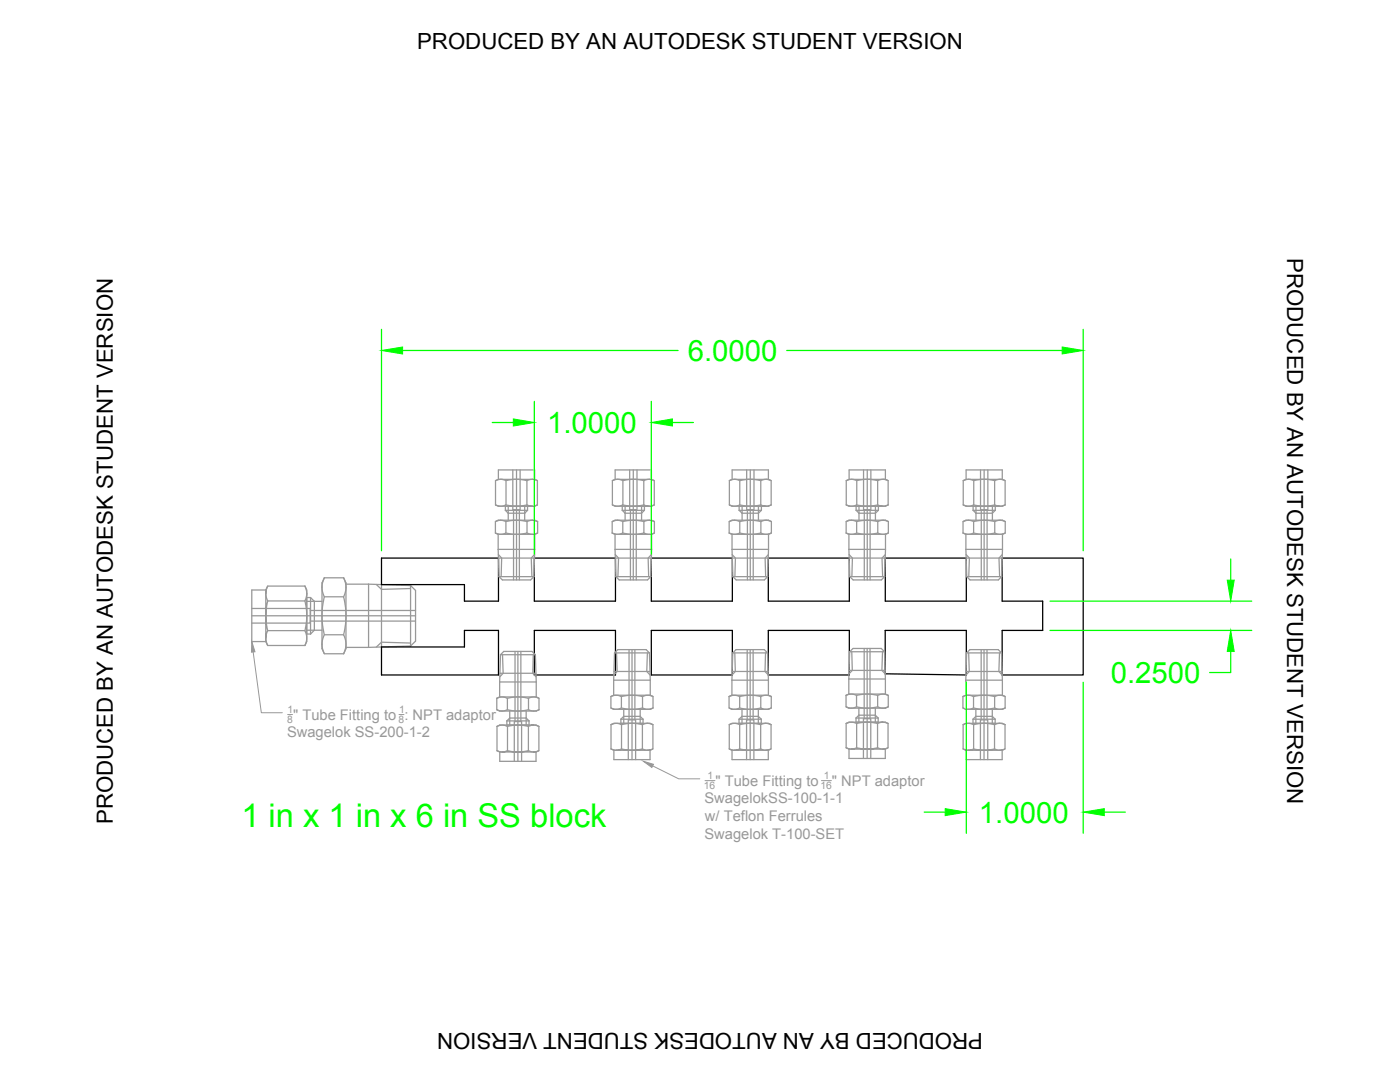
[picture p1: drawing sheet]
<svg xmlns="http://www.w3.org/2000/svg" width="279mm" height="216mm" viewBox="0 0 279 216" stroke-linecap="round" stroke-linejoin="round" font-family="sans-serif">
<!-- layer: 0 -->
<path d="M76.1 111.4h23.4v8.6h-6.8v-3.4h-16.6zM106.6 111.4h16.2v8.6h-16.2zM130 111.4h16.2v8.6h-16.2zM153.3 111.4h16.2v8.6h-16.2zM176.7 111.4h16.1v8.6h-16.1zM200 111.4h16.2v23.3h-16.2v-8.9h8.1v-5.8h-8.1zM76.1 129.1h16.6v-3.3h6.8v8.9h-23.4zM106.6 125.8h16.2v8.9h-16.2zM130 125.8h16.2v8.9h-16.2zM153.3 125.8h16.2v8.9h-16.2zM176.7 125.8h16.1v8.9l-16.1-.2z" fill="none" stroke="#000" stroke-width=".25"/>
<!-- layer: TRMODEL1 -->
<g fill="none" stroke="#989898" stroke-width=".25">
<path d="M98.9 95.9v4.9M99.5 95.7h.4l-1 .2M99.5 95.7v-1.9h7.2v1.9M99.5 95.7l-.6 .2M99.9 95.7h3.2l-2.1 .2zM101 95.9v4.9l-.8 .2-1.3-.2M103.1 95.7h3.1l-1 .2zM105.2 95.9v4.9M106.7 95.7h-.5l1.1 .2v4.9M106.7 95.7l.6 .2M122.2 95.9v4.9M122.8 95.7h.5l-1.1 .2"/>
<path d="M122.8 95.7v-1.9h7.2v1.9M122.8 95.7l-.6 .2M123.3 95.7h3.1l-2.1 .2zM124.3 95.9v4.9l-.8 .2-1.3-.2M126.4 95.7h3.1l-1 .2zM128.5 95.9v4.9M130 95.7h-.5l1.1 .2v4.9M130 95.7l.6 .2M145.6 95.9v4.9M146.1 95.7h.5l-1 .2M146.1 95.7v-1.9h7.3v1.9M146.1 95.7l-.5 .2"/>
<path d="M146.6 95.7h3.1l-2.1 .2zM147.6 95.9v4.9l-.8 .2-1.2-.2M149.7 95.7h3.2l-1.1 .2zM151.8 95.9v4.9M153.4 95.7h-.5l1 .2v4.9M153.4 95.7l.5 .2M168.9 95.9v4.9M169.5 95.7h.4l-1 .2M169.5 95.7v-1.9h7.2v1.9M169.5 95.7l-.6 .2M169.9 95.7h3.2l-2.1 .2zM171 95.9v4.9l-.8 .2-1.3-.2"/>
<path d="M173.1 95.7h3.1l-1 .2zM175.2 95.9v4.9M176.7 95.7h-.5l1 .2v4.9M176.7 95.7l.5 .2M192.2 95.9v4.9M192.8 95.7h.5l-1.1 .2M192.8 95.7v-1.9h7.2v1.9M192.8 95.7l-.6 .2M193.3 95.7h3.1l-2.1 .2zM194.3 95.9v4.9l-.8 .2-1.3-.2M196.4 95.7h3.1l-1 .2zM198.5 95.9v4.9"/>
<path d="M200 95.7h-.5l1.1 .2v4.9M200 95.7l.6 .2M53 118.4l.3 1.1a2.18 2.18 0 0 1-.1 1.7l-.2 1.7zM53 117.7h-2.8v10.3h2.8M53.4 119.9h7.5M53.4 116.9l-.4 .8M60.9 116.9h-7.5l-.4 1.5v-.7M60.9 116.9l.3 .8v.7zM60.9 119.9l.3 2.4v5.7l-.3 .8M60.9 119.9l.3-1.5v5l-.3 2.4M62 119.2h-.8v7.3h.8M62 119.2v7.3"/>
<path d="M62 119.2l.7 .8M62.7 120v5.8M62.7 120h1.6M64.7 115.3l-.4 1v6.6M64.7 115.3l-.4 1.6 .1 1.2 .3 1M64.7 119.1l-.3 1.9-.1 1.9M64.7 119.1h3.9l.4 3.2v2.2l-.4 2.2M64.7 115.3h3.9M68.6 115.3l.4 1.6v1.1l-.4 1.1M68.6 115.3l.4 1v13.1l-.4 1.1M69 116.6h4.6M73.6 116.6v12.6"/>
<path d="M73.6 116.6l8.3 .2M76.1 116.6v12.5M81.9 116.8v12.1M81.9 116.8l1 1v10.1l-1 1M98.9 106.4l.5 .2M98.9 100.8l.6 .2h4l1.7-.2M99.4 106.6h7.3M99.4 109.6h7.3M99.4 106.6v3M99.4 109.6l.2 5.5M99.5 111.4h7.2M99.6 115.1h7"/>
<path d="M99.6 115.1l.7 .6h5.6l.7-.6M100.9 101.8v-.8h4.4v.8M100.9 101.8h4.4M100.9 101.8l.5 .6M101 104.1v2.3l-.9 .2-1.2-.2M101 100.8l1.6 .2h3.6l-1-.2M101.4 102.4h3.3M101.4 102.4v1.4M103.1 103.8h-3.7l-.5 .3M103.1 103.8h3.6l.6 .3M103.1 103.8l2.1 .3M103.1 103.8l-2.1 .3-1.1-.3-1 .3v2.3"/>
<path d="M104.7 102.4v1.4M105.2 104.1l1-.3 1.1 .3M105.2 104.1v2.3l-1.7 .2-2.5-.2M105.3 101.8l-.6 .6M106.2 101l1.1-.2-.6 .2zM106.7 106.6v3M106.7 109.6l-.1 5.5M107.3 104.1v2.3l-.8 .2-1.3-.2M107.3 106.4l-.6 .2M122.2 106.4l.5 .2M122.2 100.8l.6 .2h4.1l1.6-.2M122.7 106.6h7.3"/>
<path d="M122.7 109.6h7.3M122.7 106.6v3M122.7 109.6l.2 5.5M122.8 111.4h7.2M122.9 115.1h7M122.9 115.1l.7 .6h5.6l.7-.6M124.2 101.8v-.8h4.4v.8M124.2 101.8h4.4M124.2 101.8l.6 .6M124.3 104.1v2.3l-.8 .2-1.3-.2M124.3 100.8l1.6 .2h3.6l-1-.2M124.8 102.4h3.2"/>
<path d="M124.8 102.4v1.4M126.4 103.8h-3.7l-.5 .3M126.4 103.8h3.6l.6 .3M126.4 103.8l2.1 .3M126.4 103.8l-2.1 .3-1.1-.3-1 .3v2.3M128 102.4v1.4M128.5 104.1l1-.3 1.1 .3M128.5 104.1v2.3l-1.6 .2-2.6-.2M128.6 101.8l-.6 .6M129.5 101l1.1-.2-.6 .2zM130 106.6v3M130 109.6l-.1 5.5"/>
<path d="M130.6 104.1v2.3l-.8 .2-1.3-.2M130.6 106.4l-.6 .2M145.5 106.4l.6 .2M145.6 100.8l.5 .2h4.1l1.6-.2M146.1 106.6h7.3M146.1 109.6h7.3M146.1 106.6v3M146.1 109.6l.2 5.5M146.1 111.4h7.2M146.3 115.1h6.9M146.3 115.1l.6 .6h5.6l.7-.6M147.5 101.8v-.8h4.5v.8"/>
<path d="M147.5 101.8h4.5M147.5 101.8l.6 .6M147.6 104.1v2.3l-.8 .2-1.3-.2M147.6 100.8l1.7 .2h3.6l-1.1-.2M148.1 102.4h3.3M148.1 102.4v1.4M149.7 103.8h-3.6l-.6 .3M149.7 103.8h3.7l.5 .3M149.7 103.8l2.1 .3M149.7 103.8l-2.1 .3-1.1-.3-.9 .2-.1 2.4M151.4 102.4v1.4M151.8 104.1l1-.3 1.1 .3"/>
<path d="M151.8 104.1v2.3l-1.6 .2-2.6-.2M152 101.8l-.6 .6M152.9 101l1-.2-.5 .2zM153.4 106.6v3M153.4 109.6l-.2 5.5M153.9 104.1v2.3l-.8 .2-1.3-.2M153.9 106.4l-.5 .2M168.9 106.4l.5 .2M168.9 100.8l.6 .2h4l1.7-.2M169.4 106.6h7.3M169.4 109.6h7.3M169.4 106.6v3"/>
<path d="M169.4 109.6l.2 5.5M169.5 111.4h7.2M169.6 115.1h7M169.6 115.1l.7 .6h5.6l.7-.6M170.9 101.8v-.8h4.4v.8M170.9 101.8h4.4M170.9 101.8l.5 .6M171 104.1v2.3l-.9 .2-1.2-.2M171 100.8l1.6 .2h3.6l-1-.2M171.4 102.4h3.3M171.4 102.4v1.4M173.1 103.8h-3.7l-.5 .3"/>
<path d="M173.1 103.8h3.6l.6 .3M173.1 103.8l2.1 .3M173.1 103.8l-2.1 .3-1.1-.3-1 .3v2.3M174.7 102.4v1.4M175.2 104.1l1-.3 1.1 .3M175.2 104.1v2.3l-1.7 .2-2.5-.2M175.3 101.8l-.6 .6M176.2 101l1-.2-.5 .2zM176.7 106.6v3M176.7 109.6l-.1 5.5M177.3 104.1v2.3l-.8 .2-1.3-.2M177.3 106.4l-.6 .2"/>
<path d="M192.2 106.4l.6 .2M192.2 100.8l.6 .2h4.1l1.6-.2M192.8 106.6h7.3M192.8 109.6h7.3M192.8 106.6v3M192.8 109.6l.1 5.5M192.8 111.4h7.2M192.9 115.1h7M192.9 115.1l.7 .6h5.6l.7-.6M194.2 101.8v-.8h4.4v.8M194.2 101.8h4.4M194.2 101.8l.6 .6"/>
<path d="M194.3 104.1v2.3l-.8 .2-1.3-.2M194.3 100.8l1.7 .2h3.5l-1-.2M194.8 102.4h3.3M194.8 102.4v1.4M196.4 103.8h-3.6l-.6 .3M196.4 103.8h3.7l.5 .3M196.4 103.8l2.1 .3M196.4 103.8l-2.1 .3-1.1-.3-1 .3v2.3M198.1 102.4v1.4M198.5 104.1l1-.3 1.1 .3M198.5 104.1v2.3l-1.6 .2-2.6-.2M198.6 101.8l-.5 .6"/>
<path d="M199.5 101l1.1-.2-.6 .2zM200.1 106.6v3M200.1 109.6l-.2 5.5M200.6 104.1v2.3l-.8 .2-1.3-.2M200.6 106.4l-.5 .2M53 122.9l.3 2.2a1.87 1.87 0 0 1-.2 1.5l-.1 .7zM53 128v-.7l.4 1.5M53 128l.4 .8M53.4 125.8h7.5l.3 1.2v.9l-.3 .9M53.4 128.8h7.5M62.7 125.8l-.7 .7M62.7 125.8h1.6"/>
<path d="M64.3 122.9v6.5l.4 1.1M64.3 122.9l.2 2.7a3.1 3.1 0 0 1-.2 2.2v1.3l.4 1.4h3.9M64.7 126.7h3.9l.4 1.5v1.2l-.4 1.1M69 129.2h4.6M81.9 128.9l-8.3 .3M99.1 139.3v2.3l.9 .3 1.2-.3 2.2 .3M99.1 139.3l1-.2 1.2 .2v2.3M99.7 139.1h7.3M99.7 136.1h7.3M99.7 136.1v3M99.7 139.1l-.6 .2M99.8 134.3h7.2"/>
<path d="M99.9 130.6h6.9M99.9 130.6l.6-.6h5.7l.6 .6M99.9 130.6l-.2 5.5M101.3 139.3l1.8-.2 2.4 .2v2.3M105.5 139.3l.9-.2 1.2 .2v2.3M106.8 130.6l.2 5.5M107 136.1v3M107 139.1l.6 .2M121.9 139v2.3l1 .2 1.1-.2 2.1 .2M121.9 139l.9-.3 1.2 .3v2.3M122.5 138.7h7.3M122.5 135.7h7.3"/>
<path d="M122.5 135.7v3M122.5 138.7l-.6 .3M122.5 134h7.2M122.6 130.3h7M122.6 130.3l.7-.7h5.6l.7 .7M122.6 130.3l-.1 5.4M124 139l1.7-.3 2.5 .3v2.3M128.2 139l.9-.3 1.2 .3v2.3M129.6 130.3l.2 5.4M129.8 135.7v3M129.8 138.7l.5 .3M145.5 139l.1 2.3 .9 .2 1.1-.2 2.1 .2"/>
<path d="M145.5 139l.8-.3 1.3 .3v2.3M146.1 138.7h7.3M146.1 135.7h7.3M146.1 135.7v3M146.1 138.7l-.6 .3M146.1 134h7.2M146.2 130.3h7M146.2 130.3l.7-.7h5.6l.7 .7M146.2 130.3l-.1 5.4M147.6 139l1.7-.3 2.5 .3v2.3M151.8 139l.9-.3 1.2 .3v2.3M153.2 130.3l.2 5.4"/>
<path d="M153.4 135.7v3M153.4 138.7l.5 .3M168.8 138.7l.1 2.4 .9 .2 1.1-.3 2.2 .3M168.8 138.7l.9-.2 1.2 .2v2.3M169.4 138.5h7.3M169.4 135.5h7.3M169.4 135.5v3M169.4 138.5l-.6 .2M169.5 133.8h7.1M169.6 130h6.9M169.6 130l.6-.6h5.7l.6 .6M169.6 130l-.2 5.5"/>
<path d="M170.9 138.7l1.8-.2 2.5 .2v2.3M175.2 138.7l.8-.2 1.3 .2v2.3M176.5 130l.2 5.5M176.7 135.5v3M176.7 138.5l.6 .2M192.2 139v2.3l.9 .2 1.2-.2 2.1 .2M192.2 139l.8-.3 1.3 .3v2.3M192.7 138.7h7.3M192.7 135.7h7.3M192.7 135.7v3M192.7 138.7l-.5 .3M192.8 134h7.2"/>
<path d="M192.9 130.3h7M192.9 130.3l.7-.7h5.6l.7 .7M192.9 130.3l-.2 5.4M194.3 139l1.7-.3 2.5 .3v2.3M198.5 139l.8-.3 1.3 .3v2.3M199.9 130.3l.1 5.4M200 138.7l.6 .3M200 135.7v3M99.1 141.6l.6 .3h3.7M99.2 149.8l1 .3h-.5M99.2 144.9l.9-.2 1.2 .2v4.9M99.2 144.9l.5-.2h3.9l1.9 .2"/>
<path d="M99.2 144.9v4.9M99.2 149.8l.5 .3M99.7 150.1v1.8h7.3v-1.8M100.2 150.1l1-.3 2.2 .3zM101.2 143.8v.9h4.4v-.9M101.2 143.8h4.4M101.3 144.9l1.8-.2h3.4l-1 .2M101.7 143.3h3.3M101.7 143.3l-.5 .5M101.7 141.9v1.4M103.4 150.1l2-.3 1.1 .3zM105 143.3l.6 .5"/>
<path d="M105 141.9v1.4M105.5 144.9v4.9M105.5 141.6l.8 .3 1.3-.3M105.5 141.6l-2.1 .3M106.5 144.7h.5l.5 .2zM107.5 144.9v4.9l-1 .3h.5M107.5 149.8l-.5 .3M107.6 141.6l-.6 .3h-3.6M121.9 141.3l.6 .2h3.6M121.9 149.4l1.1 .3h-.5M121.9 144.6l.9-.3 1.2 .3v4.8M121.9 144.6l.6-.3h4l1.7 .3"/>
<path d="M121.9 144.6v4.8M121.9 149.4l.6 .3M122.5 149.7v1.9h7.2v-1.9M123 149.7l1-.3 2.1 .3zM123.9 143.5v.8h4.4v-.8M123.9 143.5h4.4M124 144.6l1.7-.3h3.6l-1.1 .3M124.5 142.9h3.3M124.5 142.9l-.6 .6M124.5 141.5v1.4M126.1 149.7l2.1-.3 1.1 .3zM127.8 142.9l.5 .6"/>
<path d="M127.8 141.5v1.4M128.2 144.6v4.8M128.2 141.3l1 .2 1.1-.2M128.2 141.3l-2.1 .2M129.3 144.3h.4l.6 .3zM130.3 144.6v4.8l-1 .3h.4M130.3 149.4l-.6 .3M130.3 141.3l-.5 .2h-3.7M145.5 141.3l.6 .2h3.6M145.5 149.4l1.1 .3h-.5M145.5 144.6l.9-.3 1.2 .3v4.8M145.5 144.6l.6-.3h4l1.7 .3"/>
<path d="M145.5 144.6v4.8M145.5 149.4l.6 .3M146.1 149.7v1.9h7.2v-1.9M146.6 149.7l1-.3 2.1 .3zM147.5 143.5v.8h4.4v-.8M147.5 143.5h4.4M147.6 144.6l1.7-.3h3.5l-1 .3M148.1 142.9h3.2M148.1 142.9l-.6 .6M148.1 141.5v1.4M149.7 149.7l2.1-.3 1 .3zM151.3 142.9l.6 .6"/>
<path d="M151.3 141.5v1.4M151.8 144.6v4.8M151.8 141.3l1 .2 1.1-.2M151.8 141.3l-2.1 .2M152.8 144.3h.5l.6 .3zM153.9 144.6v4.8l-1.1 .3h.5M153.9 149.4l-.6 .3M153.9 141.3l-.5 .2h-3.7M168.8 141l.6 .3h3.7M168.9 149.2l1 .3h-.5M168.9 144.4l.8-.3 1.3 .3v4.8M168.9 144.4l.5-.3h4.1l1.6 .3"/>
<path d="M168.9 144.4v4.8M168.9 149.2l.5 .3M169.4 149.5v1.8h7.3v-1.8M169.9 149.5l1.1-.3 2.1 .3zM170.8 143.3h4.5M170.8 143.3v.8h4.5v-.8M171 144.4l1.7-.3h3.5l-1.1 .3M171.4 142.7h3.3M171.4 142.7l-.6 .6M171.4 141.3v1.4M173.1 149.5l2-.3 1.1 .3zM174.7 142.7l.6 .6"/>
<path d="M174.7 141.3v1.4M175.1 144.4v4.8M175.2 141l.9 .3 1.2-.3M175.2 141l-2.1 .3M176.2 144.1h.5l.5 .3zM177.2 144.4v4.8l-1 .3h.5M177.2 149.2l-.5 .3M177.3 141l-.6 .3h-3.6M192.2 141.3l.5 .2h3.7M192.2 149.4l1.1 .3h-.5M192.2 144.6l.9-.3 1.2 .3v4.8M192.2 144.6l.6-.3h4l1.7 .3"/>
<path d="M192.2 144.6v4.8M192.2 149.4l.6 .3M192.8 149.7v1.9h7.2v-1.9M193.3 149.7l1-.3 2.1 .3zM194.2 143.5v.8h4.4v-.8M194.2 143.5h4.4M194.3 144.6l1.7-.3h3.5l-1 .3M194.8 142.9h3.2M194.8 142.9l-.6 .6M194.8 141.5v1.4M196.4 149.7l2.1-.3 1 .3zM198 142.9l.6 .6"/>
<path d="M198 141.5v1.4M198.5 144.6v4.8M198.5 141.3l1 .2 1.1-.2M198.5 141.3l-2.1 .2M199.5 144.3h.5l.6 .3zM200.6 144.6v4.8l-1.1 .3h.5M200.6 149.4l-.6 .3M200.6 141.3l-.6 .2h-3.6"/>
</g>
<!-- layer: TRDETAIL3 -->
<path d="M103.1 93.8v21.9M126.4 93.8v21.9M149.7 93.8v21.9M173.1 93.8v21.9M196.4 93.8v21.9M50.2 122.9h32.7M103.4 130v21.9M126.1 129.6v22M149.7 129.6v22M173.1 129.4v21.9M196.4 129.6v22" fill="none" stroke="#989898" stroke-width=".25"/>
<!-- layer: TRDETAIL2 -->
<g fill="none" stroke="#989898" stroke-width=".25">
<path d="M102.3 93.8v7.9h1.5v-7.9M125.7 93.8v7.9h1.4v-7.9M149 93.8v7.9h1.5v-7.9M172.3 93.8v7.9h1.5v-7.9M195.7 93.8v7.9h1.4v-7.9M102.5 101.7v14M103.7 101.7v14M125.8 101.7v14M127 101.7v14M149.2 101.7v14M150.3 101.7v14M172.5 101.7v14"/>
<path d="M173.7 101.7v14M195.8 101.7v14M197 101.7v14M50.2 121.4h11.7v2.9h-11.7M61.9 121.8h21M61.9 123.9h21M102.8 130v14M103.9 130v14M125.5 129.6v14M126.7 129.6v14M149.1 129.6v14M150.3 129.6v14"/>
<path d="M172.5 129.4v14M173.6 129.4v14M195.8 129.6v14M197 129.6v14M102.6 151.9v-7.9h1.5v7.9M125.4 151.6v-8h1.5v8M149 151.6v-8h1.5v8M172.3 151.3v-7.9h1.5v7.9M195.7 151.6v-8h1.4v8"/>
</g>
<!-- layer: TRMODEL3 -->
<g fill="none" stroke="#989898" stroke-width=".25">
<path d="M61.2 120h1.5M75.1 116.6l1 1 5.8-.2M99.5 110.7l.6 .7-.1 3.7M101.4 101v1.4M104.7 101v1.4M106.7 110.7l-.7 .7 .2 3.7M122.8 110.7l.6 .7-.1 3.7M124.8 101v1.4M128 101v1.4M130 110.7l-.7 .7 .2 3.7M146.1 110.7l.7 .7-.1 3.7M148.1 101v1.4"/>
<path d="M151.4 101v1.4M153.4 110.7l-.7 .7 .1 3.7M169.5 110.7l.6 .7-.1 3.7M171.4 101v1.4M174.7 101v1.4M176.7 110.7l-.7 .7 .1 3.7M192.8 110.7l.7 .7-.2 3.7M194.8 101v1.4M198.1 101v1.4M200 110.7l-.6 .7 .1 3.7M61.2 125.8h1.5M81.9 128.3l-5.8-.2-1 1"/>
<path d="M100.3 130.6l.1 3.7-.6 .7M106.4 130.6l-.1 3.7 .7 .7M123 130.3l.2 3.7-.7 .7M129.2 130.3l-.1 3.7 .6 .7M146.6 130.3l.1 3.7-.6 .7M152.8 130.3l-.1 3.7 .6 .7M170 130l.1 3.8-.7 .7M176.1 130l-.1 3.8 .7 .7M193.3 130.3l.1 3.7-.6 .7M199.5 130.3l-.2 3.7 .7 .7M101.7 143.3v1.4M105 143.3v1.4"/>
<path d="M124.5 142.9v1.4M127.8 142.9v1.4M148.1 142.9v1.4M151.3 142.9v1.4M171.4 142.7v1.4M174.7 142.7v1.4M194.8 142.9v1.4M198 142.9v1.4"/>
</g>
<!-- layer: 0 -->
<path d="M50.5 130.1l1.7 12.1h4.1M57.4 142.6h1M79.6 142.6h1M130.3 152.8l5.1 2.6h4.3M140.7 155.8h2M163.9 155.8h2" fill="none" stroke="#989898" stroke-width=".2"/>
<g fill="#989898" stroke="#989898" stroke-width=".2">
<path d="M50.2 128l.7 2-.7 .1z"/>
<path d="M128.4 151.9l2 .6-.3 .6z"/>
</g>
<g fill="none" stroke="#0f0" stroke-width=".25">
<path d="M76.1 65.7v44.2M80.3 69.9h55M157 69.9h55M216.2 65.7v44.2M98.2 84.3h4.2M106.6 80.1v30.5M130 80.1v30.5M134.2 84.3h4.2M209.6 120h40.2M245.6 111.5v4.3M192.8 136.1v30.2M209.6 125.8h40.2"/>
<path d="M216.2 136.1v30.2M245.6 130v4.2h-4.2M184.4 162.1h4.2M220.4 162.1h4.2"/>
</g>
<g fill="#0f0" stroke="#0f0" stroke-width=".2">
<path d="M76.1 69.9l4.2-.7v1.4z"/>
<path d="M212 69.2l4.2 .7-4.2 .7z"/>
<path d="M102.4 83.6l4.2 .7-4.2 .7z"/>
<path d="M130 84.3l4.2-.7v1.4z"/>
<path d="M216.2 162.1l4.2-.7v1.4z"/>
<path d="M188.6 161.4l4.2 .7-4.2 .7z"/>
<path d="M244.9 115.8h1.4l-.7 4.2z"/>
<path d="M245.6 125.8l.7 4.2h-1.4z"/>
</g>
<text font-size="6.5" fill="#0f0" x="48.2" y="165">1 in x 1 in x 6 in SS block</text>
<g font-size="5.9" fill="#0f0">
<text x="137.2" y="72">6.0000</text>
<text x="109.2" y="86.4">1.0000</text>
<text x="221.7" y="136.3">0.2500</text>
<text x="195.4" y="164.1">1.0000</text>
</g>
<g font-size="4.4">
<text x="83.2" y="9.9">PRODUCED BY AN AUTODESK STUDENT VERSION</text>
<text x="256.9" y="51.5" transform="rotate(90 256.9 51.5)">PRODUCED BY AN AUTODESK STUDENT VERSION</text>
<text x="22.5" y="164.4" transform="rotate(-90 22.5 164.4)">PRODUCED BY AN AUTODESK STUDENT VERSION</text>
<text x="196.2" y="206.1" transform="rotate(180 196.2 206.1)">PRODUCED BY AN AUTODESK STUDENT VERSION</text>
</g>
<g font-size="2.9" fill="#989898">
<text x="58.5" y="143.6">&quot; Tube Fitting to : NPT adaptor</text>
<text x="57.3" y="147.1">Swagelok SS-200-1-2</text>
<text x="140.6" y="160.3">SwagelokSS-100-1-1</text>
<text x="142.8" y="156.8">&quot; Tube Fitting to</text>
<text x="166" y="156.8">&quot; NPT adaptor</text>
<text x="140.6" y="167.3">Swagelok T-100-SET</text>
<text x="140.7" y="163.8">w/ Teflon Ferrules</text>
</g>
<g font-size="2.1" fill="#989898">
<text x="57.4" y="142.3">1</text>
<text x="79.6" y="142.3">1</text>
<text x="57.3" y="144.3">8</text>
<text x="79.5" y="144.3">8</text>
<text x="141.2" y="155.5">1</text>
<text x="164.4" y="155.5">1</text>
<text x="140.5" y="157.5">16</text>
<text x="163.7" y="157.5">16</text>
</g>
</svg>
